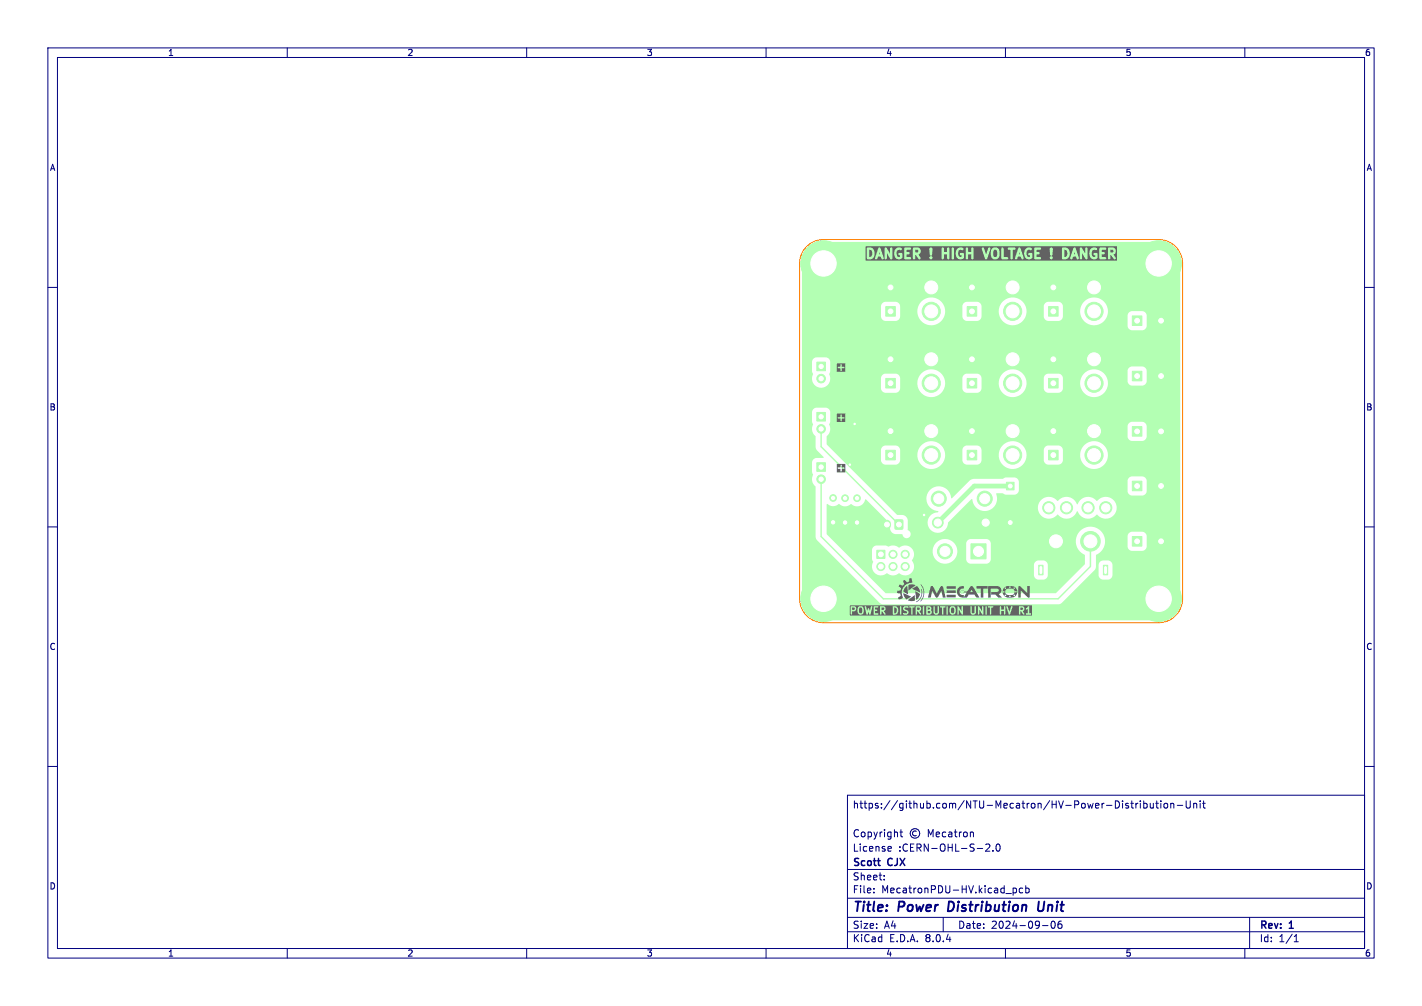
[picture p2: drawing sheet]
<svg xmlns="http://www.w3.org/2000/svg" width="297mm" height="210mm" viewBox="0 0 297 210" stroke-linecap="round" stroke-linejoin="round" font-family="sans-serif">
<g fill="#b3ffb3" stroke="#b3ffb3" stroke-width=".21">
<path d="M185 79h2v2h-2z"/>
<path d="M219 79h2v2h-2z"/>
<path d="M219 94h2v2h-2z"/>
<path d="M209.6 88.1h3.8v3.8h-3.8z"/>
<path d="M192.6 88.1h3.8v3.8h-3.8z"/>
<path d="M209.6 73.1h3.8v3.8h-3.8z"/>
<path d="M226.6 88.1h3.8v3.8h-3.8z"/>
<path d="M236.5 77.5h2v2h-2z"/>
<path d="M226.6 58.1h3.8v3.8h-3.8z"/>
<path d="M219 64h2v2h-2z"/>
<path d="M236.5 112h2v2h-2z"/>
<path d="M192.6 58.1h3.8v3.8h-3.8z"/>
<path d="M209.6 58.1h3.8v3.8h-3.8z"/>
<path d="M236.5 100.4h2v2h-2z"/>
<path d="M187 108.6h1.5v1.8h-1.5z"/>
<path d="M202 64h2v2h-2z"/>
<path d="M202.8 113.5h3.1v3.2h-3.1z"/>
<path d="M236.5 89.1h2v2h-2z"/>
<path d="M202 79h2v2h-2z"/>
<path d="M185 94h2v2h-2z"/>
<path d="M217 118h.9v2h-.9z"/>
<path d="M230.5 118h.9v2h-.9z"/>
<path d="M218.8 111.3l.5-.3h2.3a1.03 1.03 0 0 1 1 1v2a1.03 1.03 0 0 1-1 1.1h-2.1a1.03 1.03 0 0 1-1-1.1v-2.2z"/>
<path d="M226.6 73.1h3.8v3.8h-3.8z"/>
<path d="M170.6 75.6h1.8v1.8h-1.8z"/>
<path d="M210.2 100.7h1.6v1.6h-1.6z"/>
<path d="M236.5 66h2v2h-2z"/>
<path d="M183.1 114.9h1.7v1.7h-1.7z"/>
<path d="M170.6 86.1h1.8v1.8h-1.8z"/>
<path d="M170.6 96.6h1.8v1.8h-1.8z"/>
<path d="M202 94h2v2h-2z"/>
<path d="M185 64h2v2h-2z"/>
<path d="M192.6 73.1h3.8v3.8h-3.8z"/>
<circle cx="186" cy="75" r="1"/>
<circle cx="220" cy="75" r="1"/>
<circle cx="172" cy="55" r="2.85"/>
<circle cx="172" cy="55" r="4.7"/>
<circle cx="220" cy="90" r="1"/>
<circle cx="211.5" cy="95" r="1.9"/>
<circle cx="194.5" cy="95" r="1.9"/>
<circle cx="211.5" cy="80" r="1.9"/>
<circle cx="174" cy="104" r=".7"/>
<circle cx="174" cy="109" r=".7"/>
<circle cx="228.5" cy="95" r="1.9"/>
<circle cx="242" cy="55" r="2.85"/>
<circle cx="242" cy="55" r="4.7"/>
<circle cx="242.5" cy="78.5" r="1"/>
<circle cx="228.5" cy="65" r="1.9"/>
<circle cx="220" cy="60" r="1"/>
<circle cx="242.5" cy="113" r="1"/>
<circle cx="194.5" cy="65" r="1.9"/>
<circle cx="211.5" cy="65" r="1.9"/>
<circle cx="242.5" cy="101.4" r="1"/>
<circle cx="179" cy="104" r=".7"/>
<circle cx="179" cy="109.1" r=".7"/>
<circle cx="203" cy="60" r="1"/>
<circle cx="176.5" cy="104" r=".7"/>
<circle cx="176.5" cy="109.1" r=".7"/>
<circle cx="205.7" cy="104.1" r="1.57"/>
<circle cx="196.1" cy="104.1" r="1.57"/>
<circle cx="197.4" cy="115.1" r="1.57"/>
<circle cx="195.9" cy="109.1" r="1.13"/>
<circle cx="205.9" cy="109.1" r="1.13"/>
<circle cx="242.5" cy="90" r="1"/>
<circle cx="203" cy="75" r="1"/>
<circle cx="172" cy="125" r="2.85"/>
<circle cx="172" cy="125" r="4.7"/>
<circle cx="186" cy="90" r="1"/>
<circle cx="227.8" cy="113" r="2.05"/>
<circle cx="228.5" cy="80" r="1.9"/>
<circle cx="171.5" cy="79" r=".9"/>
<circle cx="211" cy="109.1" r=".8"/>
<circle cx="231" cy="106" r="1.28"/>
<circle cx="227.3" cy="106" r="1.28"/>
<circle cx="222.8" cy="106" r="1.28"/>
<circle cx="219.1" cy="106" r="1.27"/>
<circle cx="242.5" cy="66.9" r="1"/>
<circle cx="184" cy="118.3" r=".85"/>
<circle cx="186.5" cy="115.7" r=".85"/>
<circle cx="186.5" cy="118.3" r=".85"/>
<circle cx="189.1" cy="115.7" r=".85"/>
<circle cx="189.1" cy="118.3" r=".85"/>
<circle cx="242" cy="125" r="2.85"/>
<circle cx="242" cy="125" r="4.7"/>
<circle cx="171.5" cy="89.5" r=".9"/>
<circle cx="171.5" cy="100" r=".9"/>
<circle cx="203" cy="90" r="1"/>
<circle cx="186" cy="60" r="1"/>
<circle cx="194.5" cy="80" r="1.9"/>
<circle cx="178.5" cy="88.5" r=".3"/>
<circle cx="177.5" cy="97" r=".3"/>
<circle cx="193" cy="107.5" r=".3"/>
</g>
<path d="M185.3 109.4v.3" fill="none" stroke="#b3ffb3" stroke-width="1.7"/>
<path d="M171.5 89.5v3.8l16.3 16.2M171.5 100v12l13 13h36.5l6.8-6.8v-5.2" fill="none" stroke="#b3ffb3" stroke-width=".3"/>
<path d="M211 101.5h-7.5l-7.6 7.6" fill="none" stroke="#b3ffb3" stroke-width="1"/>
<path d="M168.8 51.8a4.5 4.5 0 0 1 3.3-1.3h69.9a4.5 4.5 0 0 1 4.5 4.5v10.9h-7a.99 .99 0 0 0-.9-1l-7.2 .1a2.9 2.9 0 0 0-2.4-2.9 2.9 2.9 0 0 0-3.2 1.8h-3.8v-.1a1 1 0 0 0-.9-.8h-2.4a1 1 0 0 0-.7 .9v1.1h-3.6a2.9 2.9 0 0 0-2.4-2.9 2.9 2.9 0 0 0-3.2 1.8h-3.8v-.1a1 1 0 0 0-.9-.8h-2.4a1 1 0 0 0-.7 .9v1.1h-3.6a2.9 2.9 0 0 0-2.4-2.9 2.9 2.9 0 0 0-3.2 1.8h-3.8v-.1a1 1 0 0 0-.9-.8h-2.4a1 1 0 0 0-.7 .9v2.3l.3 .5 .5 .3h2.3a1.01 1.01 0 0 0 .9-.9v-2.2h3.8a2.9 2.9 0 0 0 2.2 4 2.9 2.9 0 0 0 3.4-2.9h3.6v1.1a.99 .99 0 0 0 .9 .9h2.3a1 1 0 0 0 .8-.9v-2.2h3.8a2.9 2.9 0 0 0 2.2 4 2.9 2.9 0 0 0 3.4-2.9h3.6v1.1a.99 .99 0 0 0 .9 .9h2.3a1 1 0 0 0 .8-.9v-2.2h3.8a2.9 2.9 0 0 0 2.2 4 2.9 2.9 0 0 0 3.4-2.9h4.8l-.4 .2-.3 .6v2.2a.99 .99 0 0 0 .9 1l2.3-.1a1 1 0 0 0 .8-.9v-2.1h7v11.5h-7a.99 .99 0 0 0-.9-.9h-2.4a1 1 0 0 0-.7 .9v2.2l.1 .4h-4.2v-.3a2.9 2.9 0 0 0-2.5-2.6 2.9 2.9 0 0 0-3.1 1.8h-3.8v-.1a1 1 0 0 0-.9-.8h-2.4a1 1 0 0 0-.7 .9v1.1h-3.6a2.9 2.9 0 0 0-2.4-2.9 2.9 2.9 0 0 0-3.2 1.8h-3.8v-.1a1 1 0 0 0-.9-.8h-2.4a1 1 0 0 0-.7 .9v1.1h-3.6a2.9 2.9 0 0 0-2.4-2.9 2.9 2.9 0 0 0-3.2 1.8h-3.8v-.1a1 1 0 0 0-.9-.8h-2.4a1 1 0 0 0-.7 1h-10.6v-.2a1.05 1.05 0 0 1 0-1.3v-2.1a1 1 0 0 0-.9-.8h-2.2a1 1 0 0 0-.7 .9v2.1a.94 .94 0 0 1 0 1.2 1.91 1.91 0 0 0 1.8 2.1 1.91 1.91 0 0 0 2-1.9h10.6v2.1a.99 .99 0 0 0 .9 .9h2.3a1 1 0 0 0 .8-.9v-2.2h3.8a2.9 2.9 0 0 0 2.2 4 2.9 2.9 0 0 0 3.4-2.9h3.6v1.1a.99 .99 0 0 0 .9 .9h2.3a1 1 0 0 0 .8-.9v-2.2h3.8a2.9 2.9 0 0 0 2.2 4 2.9 2.9 0 0 0 3.4-2.9h3.6v1.1a.99 .99 0 0 0 .9 .9h2.3a1 1 0 0 0 .8-.9v-2.2h3.8a2.9 2.9 0 0 0 2.2 4 2.9 2.9 0 0 0 3.4-2.9h4.2l.7 .5h2.3a.99 .99 0 0 0 .9-.9v-2.2h7v11.6h-7a.99 .99 0 0 0-.9-1l-2.3 .1a1.01 1.01 0 0 0-.8 .9v2.2l.3 .6 .5 .2 2.3 .1a1.01 1.01 0 0 0 .9-1v-2.1h7v6h-15.1a2.9 2.9 0 0 0-2.4-2.9 2.9 2.9 0 0 0-3.2 1.8h-3.8v-.1a1 1 0 0 0-.9-.8h-2.4a1 1 0 0 0-.7 .9v1.1h-3.6a2.9 2.9 0 0 0-2.4-2.9 2.9 2.9 0 0 0-3.2 1.8h-3.8v-.1a1 1 0 0 0-.9-.8h-2.4a1 1 0 0 0-.7 .9v1.1h-3.6a2.9 2.9 0 0 0-2.4-2.9 2.9 2.9 0 0 0-3.2 1.8h-3.8v-.1a1 1 0 0 0-.9-.8h-2.4a1 1 0 0 0-.7 .9v2.3l.3 .5 .5 .3h2.3a1.01 1.01 0 0 0 .9-.9v-2.2h3.8a2.9 2.9 0 0 0 2.2 4 2.9 2.9 0 0 0 3.4-2.9h3.6v1.1a.99 .99 0 0 0 .9 .9h2.3a1 1 0 0 0 .8-.9v-2.2h3.8a2.9 2.9 0 0 0 2.2 4 2.9 2.9 0 0 0 3.4-2.9h3.6v1.1a.99 .99 0 0 0 .9 .9h2.3a1 1 0 0 0 .8-.9v-2.2h3.8a2.9 2.9 0 0 0 2.2 4 2.9 2.9 0 0 0 3.4-2.9h15.1v5.4h-7v-.1a1 1 0 0 0-.9-.9l-2.4 .1a1.02 1.02 0 0 0-.7 1.1h-22.7v-.1a1 1 0 0 0-.9-.8h-1.9l-.6 .3-6.5 .1-4.1 3.9h-.1a2.6 2.6 0 0 0-2.7-2.5 2.6 2.6 0 0 0-2.5 2.7 2.6 2.6 0 0 0 2.5 2.6 .37 .37 0 0 1-.6 .2 2.14 2.14 0 0 0-1.6 2.4 2.14 2.14 0 0 0 2.3 1.8 2.14 2.14 0 0 0 1.9-2.1l5-4.9a2.65 2.65 0 0 0 3.3 2.4 2.65 2.65 0 0 0 1.8-3.6h1.3l.7 .3h1.9a1 1 0 0 0 .8-1v-1.7h22.7v2l.3 .6 .5 .2 2.3 .1a1 1 0 0 0 .9-1v-2.1h7v5.6h-13.3a2.34 2.34 0 0 0-1.6-2.2 2.34 2.34 0 0 0-2.5 .8 2.42 2.42 0 0 0-4.1 .7 2.42 2.42 0 0 0-4.1-.7 2.31 2.31 0 0 0-3.4-.2 2.31 2.31 0 0 0 .1 3.4 2.31 2.31 0 0 0 3.3-.4 2.4 2.4 0 0 0 4.1-.7 2.42 2.42 0 0 0 4.1 .7 2.29 2.29 0 0 0 2.6 .8 2.29 2.29 0 0 0 1.5-2.2h13.3v5.9h-7v-.1a1 1 0 0 0-.9-.8h-2.4a.98 .98 0 0 0-.7 .9v1.1h-4.7a3.1 3.1 0 0 0-3.3-3 3.1 3.1 0 0 0-2.8 3.5h-17.8v-.2a1 1 0 0 0-.9-.8l-3.5 .1a1 1 0 0 0-.7 .9v1.6h-1.8a2.58 2.58 0 0 0-2.9-2.6 2.58 2.58 0 0 0-2.2 3.2h-4v-.2a1.96 1.96 0 0 0-3.2-1.2 2.17 2.17 0 0 0-2.2-.2l-.5-.2h-1.9l-.7 .3-.3 .6 .1 2.1a.61 .61 0 0 1 0 .9 1.93 1.93 0 0 0 .9 2.1 1.93 1.93 0 0 0 2.2-.2 2.06 2.06 0 0 0 2.6 0 1.91 1.91 0 0 0 2.5-.2 1.91 1.91 0 0 0 .1-2.6l.3-.7 .1-.5h4a2.58 2.58 0 0 0 2.8 2 2.58 2.58 0 0 0 2.3-2.6h1.8v1.6a.99 .99 0 0 0 .9 1h3.4a1 1 0 0 0 .8-1v-3.2h17.8a3.4 3.4 0 0 0 1.9 2.4v1.8l-.2 .2h-7.5l-.1-.1a1 1 0 0 0-.9-.8h-1.2a1 1 0 0 0-.7 .9v2.2l.1 .5 .7 .4h1.1a1.01 1.01 0 0 0 1-.9v-2.2h7.5l-5.9 5.9h-35.5l-12.3-12.3v-6.2l.1-.1a2.01 2.01 0 0 0 2.5 0 1.97 1.97 0 0 0 2.5 0 1.76 1.76 0 0 0 3-1l5.1 5v1.1a1.24 1.24 0 0 0 1.2 1.2h1.3a.89 .89 0 0 0 1.4 .7 .89 .89 0 0 0-.2-1.6v-1.9a1.24 1.24 0 0 0-1.2-1.2h-1.1l-14.6-14.7v-1.7a2.1 2.1 0 0 0 .5-2.6l.2-.5v-2.1a1 1 0 0 0-.9-.8h-2.2a1 1 0 0 0-.7 .9v2.1a.94 .94 0 0 1 0 1.2 2.16 2.16 0 0 0 .8 1.8v2.6l1.6 1.8-.1 .1h-1.5a1 1 0 0 0-.8 .9v2.1a.94 .94 0 0 1 0 1.2 2.16 2.16 0 0 0 .8 1.8v10.5l.1 .5 13.3 13.3 .4 .2h37.1l.5-.2 6.8-6.9 .3-.7v-2.4a3.4 3.4 0 0 0 1.9-2.9h4.7v1.1a.99 .99 0 0 0 .9 .9h2.3a1 1 0 0 0 .8-.9v-2.2h7v6h-14.1a.99 .99 0 0 0-1-.9h-1.2a1 1 0 0 0-.7 .9v2.2l.1 .5 .7 .4h1.1a1.01 1.01 0 0 0 1-.9v-2.2h14.1v7.1a4.5 4.5 0 0 1-4.5 4.5h-70a4.5 4.5 0 0 1-4.5-4.5v-70a4.5 4.5 0 0 1 1.3-3.2z" fill="#b3ffb3"/>
<g fill="#fff" stroke="#fff" stroke-width=".21">
<circle cx="178.5" cy="88.5" r=".15"/>
<circle cx="177.5" cy="97" r=".15"/>
<circle cx="193" cy="107.5" r=".15"/>
<circle cx="186" cy="80" r=".5"/>
<circle cx="186" cy="75" r=".5"/>
<circle cx="220" cy="80" r=".5"/>
<circle cx="220" cy="75" r=".5"/>
<circle cx="172" cy="55" r="2.65"/>
<circle cx="220" cy="95" r=".5"/>
<circle cx="220" cy="90" r=".5"/>
<circle cx="211.5" cy="90" r="1.35"/>
<circle cx="211.5" cy="95" r="1.35"/>
<circle cx="194.5" cy="90" r="1.35"/>
<circle cx="194.5" cy="95" r="1.35"/>
<circle cx="211.5" cy="75" r="1.35"/>
<circle cx="211.5" cy="80" r="1.35"/>
<circle cx="174" cy="104" r=".35"/>
<circle cx="174" cy="109" r=".35"/>
<circle cx="228.5" cy="90" r="1.35"/>
<circle cx="228.5" cy="95" r="1.35"/>
<circle cx="242" cy="55" r="2.65"/>
<circle cx="237.5" cy="78.5" r=".5"/>
<circle cx="242.5" cy="78.5" r=".5"/>
<circle cx="228.5" cy="60" r="1.35"/>
<circle cx="228.5" cy="65" r="1.35"/>
<circle cx="220" cy="65" r=".5"/>
<circle cx="220" cy="60" r=".5"/>
<circle cx="237.5" cy="113" r=".5"/>
<circle cx="242.5" cy="113" r=".5"/>
<circle cx="194.5" cy="60" r="1.35"/>
<circle cx="194.5" cy="65" r="1.35"/>
<circle cx="211.5" cy="60" r="1.35"/>
<circle cx="211.5" cy="65" r="1.35"/>
<circle cx="237.5" cy="101.5" r=".5"/>
<circle cx="242.5" cy="101.5" r=".5"/>
<circle cx="179" cy="104" r=".35"/>
<circle cx="179" cy="109.1" r=".35"/>
<circle cx="189.4" cy="111.5" r=".6"/>
<circle cx="187.8" cy="109.5" r=".5"/>
<circle cx="185.3" cy="109.5" r=".5"/>
<circle cx="203" cy="65" r=".5"/>
<circle cx="203" cy="60" r=".5"/>
<circle cx="176.5" cy="104" r=".35"/>
<circle cx="176.5" cy="109.1" r=".35"/>
<circle cx="205.7" cy="104.1" r="1.05"/>
<circle cx="196.1" cy="104.1" r="1.05"/>
<circle cx="204.4" cy="115.1" r="1.05"/>
<circle cx="197.4" cy="115.1" r="1.05"/>
<circle cx="195.9" cy="109.1" r=".75"/>
<circle cx="205.9" cy="109.1" r=".75"/>
<circle cx="237.5" cy="90" r=".5"/>
<circle cx="242.5" cy="90" r=".5"/>
<circle cx="203" cy="80" r=".5"/>
<circle cx="203" cy="75" r=".5"/>
<circle cx="172" cy="125" r="2.65"/>
<circle cx="186" cy="95" r=".5"/>
<circle cx="186" cy="90" r=".5"/>
<circle cx="220.6" cy="113" r="1.35"/>
<circle cx="227.8" cy="113" r="1.35"/>
<circle cx="228.5" cy="75" r="1.35"/>
<circle cx="228.5" cy="80" r="1.35"/>
<circle cx="171.5" cy="76.5" r=".45"/>
<circle cx="171.5" cy="79" r=".45"/>
<circle cx="211" cy="101.5" r=".4"/>
<circle cx="211" cy="109.1" r=".4"/>
<circle cx="231" cy="106" r=".87"/>
<circle cx="227.3" cy="106" r=".87"/>
<circle cx="222.8" cy="106" r=".87"/>
<circle cx="219.1" cy="106" r=".87"/>
<circle cx="237.5" cy="66.9" r=".5"/>
<circle cx="242.5" cy="66.9" r=".5"/>
<circle cx="184" cy="115.7" r=".5"/>
<circle cx="184" cy="118.3" r=".5"/>
<circle cx="186.5" cy="115.7" r=".5"/>
<circle cx="186.5" cy="118.3" r=".5"/>
<circle cx="189.1" cy="115.7" r=".5"/>
<circle cx="189.1" cy="118.3" r=".5"/>
<circle cx="242" cy="125" r="2.65"/>
<circle cx="171.5" cy="87" r=".45"/>
<circle cx="171.5" cy="89.5" r=".45"/>
<circle cx="171.5" cy="97.5" r=".45"/>
<circle cx="171.5" cy="100" r=".45"/>
<circle cx="203" cy="95" r=".5"/>
<circle cx="203" cy="90" r=".5"/>
<circle cx="186" cy="65" r=".5"/>
<circle cx="186" cy="60" r=".5"/>
<circle cx="194.5" cy="75" r="1.35"/>
<circle cx="194.5" cy="80" r="1.35"/>
</g>
<path d="M217.4 118.5v1M230.9 118.5v1" fill="none" stroke="#fff" stroke-width=".6"/>
<g fill="#626262">
<path d="M222.3 52.1a.76 .76 0 0 1 .7 .8 .76 .76 0 0 1-.7 .7z"/>
<path d="M207.5 52.3l.2-.2 .4 .1a1.07 1.07 0 0 1-.1 1.4h-.4a1.31 1.31 0 0 1-.1-1.3z"/>
<path d="M181.5 52.1a.76 .76 0 0 1 .7 .8 .76 .76 0 0 1-.7 .7z"/>
<path d="M231.9 52.1l.6 .1v.4l-.6 .1z"/>
<path d="M191.2 52.1l.5 .1v.4l-.5 .1z"/>
<path d="M224.4 52.7l.2 .4h-.3z"/>
<path d="M212.9 52.7l.1 .4h-.2z"/>
<path d="M183.7 52.7l.1 .4h-.3z"/>
<path d="M180.8 51.4h52.5v.9h-.2l-.2-.4-.4-.2h-.9l-.2 .2h-.3l-.2-.2h-1.1l-.2 .2v1.1l-1-.2a.26 .26 0 0 0-.2 .3 .26 .26 0 0 0 .4 .2v.3h-.2a.76 .76 0 0 1-.6-.9 .76 .76 0 0 1 1-.5l.1-.3-.3-.2-.9 .2h-.7a.25 .25 0 0 0-.3-.2 .25 .25 0 0 0-.2 .2v1.1l-.7-1.3h-.3l-.2 .1v2.1h-.2l-.6-2.1-.2-.1-.3 .1-.3 1h-.5l-.2-.8-.6-.3h-.7l-.1 .3h-1.9l-.3-.3-.3 .2h-1.9l-.2-.2-1-.1-.2 .3v1.1h-.4l-.2-.2h-.4a.26 .26 0 0 0-.2 .3 .26 .26 0 0 0 .3 .2v.3h-.1a.76 .76 0 0 1-.6-.9 .76 .76 0 0 1 1-.5l.1-.3-.4-.2-.7 .1-.2 .2-.3 1.1 .3 .8h-.4l-.7-2.2-1 .2-.2-.2-1.2-.1a.25 .25 0 0 0-.2 .3 .25 .25 0 0 0 .2 .2h.3v1.8l-1.4-.3v-1.7a.25 .25 0 0 0-.2-.2 .25 .25 0 0 0-.3 .2v.7h-.3l-.2-.6-.4-.3h-.6l-.4 .2h-.3l-.1-.2h-.2l-.6 1.4-.6-1.4-.4 .2h-1.7a.25 .25 0 0 0-.2-.3 .25 .25 0 0 0-.3 .3v.7h-.6v-.7a.25 .25 0 0 0-.3-.2 .25 .25 0 0 0-.2 .2v1.1l-1-.2a.26 .26 0 0 0-.2 .3 .26 .26 0 0 0 .3 .2v.3h-.1a.76 .76 0 0 1-.6-.9 .76 .76 0 0 1 1-.5l.1-.3-.3-.2-.9 .2h-.8a.25 .25 0 0 0-.2-.2 .25 .25 0 0 0-.2 .2h-.5a.25 .25 0 0 0-.3-.2 .25 .25 0 0 0-.2 .2v.7h-.6v-.7a.26 .26 0 0 0-.4-.2 .26 .26 0 0 0-.1 .3h-1.9l-.4-.3-.3 .2v.4h-1.8l-.2-.4-.4-.2h-.8l-.2 .2h-.4l-.2-.2-1-.1-.2 .3-.1 1.1h-.3l-.2-.2h-.5a.26 .26 0 0 0-.2 .3 .26 .26 0 0 0 .4 .2v.3h-.2a.76 .76 0 0 1-.6-.9 .76 .76 0 0 1 1.1-.5l.1-.3-.4-.2-.9 .2h-.7a.25 .25 0 0 0-.3-.2 .25 .25 0 0 0-.2 .2v1.1l-.7-1.3-.4 .1v2.1h-.2l-.8-2.2-.3 .1-.4 1h-.4l-.2-.7-.3-.3-1.1-.1-.1 .2 .1 2.1 .7 .1 .4-.1 .4-.5 .1-.7h.4l-.3 1a.25 .25 0 0 0 .1 .3 .25 .25 0 0 0 .3-.1l.2-.4h.6l.3 .5 .5-.2a.25 .25 0 0 0 .2 .2 .25 .25 0 0 0 .3-.2v-1.1l.7 1.3h.3l.1-2.2h.7l-.2 .4-.1 .8 .2 .6 .2 .3 .5 .1 .6-.1 .2-.2v-.8h.3l.2 1.1h1a.25 .25 0 0 0 .3-.2 .25 .25 0 0 0-.3-.3h-.7v-.5h.5a.25 .25 0 0 0 .2-.3 .25 .25 0 0 0-.2-.2h-.5v-.5h.8l.2-.2h.4v2a.25 .25 0 0 0 .2 .2 .25 .25 0 0 0 .3-.2l.1-.7 .6 .9a.25 .25 0 0 0 .3 0 .25 .25 0 0 0 .1-.3l-.5-.7 .4-.2 .1-.6h1.8l.1 .9 .3 .2 .2-.2 .1-1.2h1.9v1.8l-2-.1a.34 .34 0 0 0-.5-.1 .34 .34 0 0 0 .2 .6 .34 .34 0 0 0 .4-.4h1.9v.1a.25 .25 0 0 0 .2 .2 .25 .25 0 0 0 .3-.2v-.8h.6v.8a.25 .25 0 0 0 .3 .2 .25 .25 0 0 0 .2-.2v-2h.5v2a.25 .25 0 0 0 .2 .2 .25 .25 0 0 0 .3-.2v-2h.7l-.3 .4-.1 .8 .2 .6 .3 .3 .4 .1 .6-.1 .2-.2v-.8h.4v.9a.25 .25 0 0 0 .3 .2 .25 .25 0 0 0 .2-.2v-.8h.6l.1 .8a.25 .25 0 0 0 .2 .2 .25 .25 0 0 0 .2-.2v-2h1.7l.9 2.2 .3-.1 .7-2.1h.3l-.3 .7 .1 1.1 .6 .4h.5l.5-.3 .2-1.2h.3l.1 1.5h1.2l.2-.2h.4a.25 .25 0 0 0 .3 .2 .25 .25 0 0 0 .2-.2v-1.8h.5l.1-.2h.6l-.7 2a.25 .25 0 0 0 .2 .2 .25 .25 0 0 0 .3-.1l.1-.4h.6l.3 .5h.3v-.2h.4l.9 .2 .5-.3v-.8h.4l.1 1.1h1.1a.25 .25 0 0 0 .2-.2 .25 .25 0 0 0-.2-.3h-.7v-.5h.5a.25 .25 0 0 0 .2-.3 .25 .25 0 0 0-.3-.2h-.4v-.5h.7l.2-.2h1.9v1.3l.3 .2 .2-.2 .1-1.2h1.9v1.8h-1.9a.34 .34 0 0 0-.5-.3 .34 .34 0 0 0 0 .6 .34 .34 0 0 0 .5-.2l1.9-.1 .1 .3h.7l.6-.3 .2-1h.5l-.4 1a.25 .25 0 0 0 .2 .3 .25 .25 0 0 0 .3-.1l.1-.4h.6l.3 .5 .5-.2a.25 .25 0 0 0 .2 .2 .25 .25 0 0 0 .3-.2v-1.1l.7 1.3h.4l.1-2.2h.7l-.3 .4-.1 .8 .2 .6 .3 .3 .4 .1 .6-.1 .2-.2 .1-.8h.3l.1 1.1h1.1a.25 .25 0 0 0 .3-.2 .25 .25 0 0 0-.3-.3h-.7v-.5h.5a.25 .25 0 0 0 .2-.3 .25 .25 0 0 0-.3-.2h-.4v-.5h.8l.2-.2h.3v2a.25 .25 0 0 0 .3 .2 .25 .25 0 0 0 .2-.2l.1-.7 .6 .9a.25 .25 0 0 0 .4 0 .25 .25 0 0 0 0-.3l-.4-.7 .3-.2 .2-.6h.2v2.1h-52.5z"/>
<path d="M198.8 126.9l.5 .1v.7l-.2 .3-.4-.1-.1-.7z"/>
<path d="M193.8 127.5l.4 .1 .1 .3-.5 .1z"/>
<path d="M193.8 126.8l.4 .1v.3h-.4z"/>
<path d="M186.8 126.8a.6 .6 0 0 1 .5 .6 .6 .6 0 0 1-.5 .6z"/>
<path d="M179.6 126.9l.4 .1 .1 .7-.2 .3-.4-.1-.1-.7z"/>
<path d="M213.1 126.8l.5 .1v.3l-.5 .1z"/>
<path d="M191.5 126.8l.5 .1 .1 .3-.6 .1z"/>
<path d="M184.1 126.8l.5 .1v.3l-.5 .1z"/>
<path d="M178 126.8l.4 .1 .1 .3-.5 .1z"/>
<path d="M177.5 126.4h38.1v1.7l-.6-.1v-1.4l-.2-.1-.5 .5h-.3l-.4-.5h-.7l-.1 .2h-1.3l-.2-.2-.5 1.2-.4-1.2-.2 .2-.5-.1v.6h-.6l-.1-.7-1.5 .1-1-.1-.2 .2-.3-.2-.6 .2-.2-.2-.1 1.1-.6-1-.7 .1-.1-.2-.2 .2v1.2l-.1 .1-.4-.1v-1.2l-.1-.2-.2 .2h-1.6l-.2-.1-.1 1-.7-1.1-.1 .1v.6h-.4l-.1-.4-.4-.3-.6 .2-1.2-.2h-.9l-.3 .2-.2-.2-.1 .2v1.2l-.2 .1-.3-.1v-1.2l-.2-.2-.1 .1v1.1h-.4l-.2-.3 .1-.5-.4-.4h-.5l-.1 .2-.6-.2-.2 .5h-.3l-.4-.5-.8 .1-1.2-.1v.3h.3v.9h-.5l-.3-.3-.6-.2 .2-.4h.6v-.1l-.3-.2-.6 .2-.8-.1v.7h-.4l-.2-.5-.4-.3-.5 .1v.4h-1.5l-.4-.5-1.1 .1-.9-.1-.4 .2-.2-.2-.3 1.1-.3-.6-.3 .6-.3-1.1-.2 .2 .1 .5h-.3l-.1-.4-.4-.3-.5 .1-.2 .4h-.4l-.4-.5h-.6l-.1 .2v1.6l.3-.1v-.6l.6-.1 .2-.5h.4v1l.4 .3h.4l.3-.3 .1-.8h.3l.3 1.1 .2-.1 .2-.5 .1 .5 .2 .1 .5-1.6h.3v1.6h.9v-.2l-.6-.1v-.5l.5-.1-.2-.2h-.3v-.4h.6l.1-.2h.3v1.6l.1 .1 .2-.1v-.6l.6 .7h.2l-.3-.7 .3-.2 .1-.4h1.5v1.2l.1 .1 .7-.1 .2-.3 .1-.6h.4v.9l.1 .1 .2-.1v-1.5h.5l-.2 .3 .1 .3 .8 .5-.2 .2h-.6v.2l.7 .1 .3-.2 .1-.4h.5v.5l.2 .1 .1-.1v-1.4h.4v-.2h.2v1.6l.2 .1 .1-.1v-.6l.6 .7h.3l-.4-.7 .3-.2 .1-.4h.3v1.2l.3 .1v-1.6h.5v1.5l.1 .1 .8-.1 .2-.5h.4l.2 .5 .5 .1 .4-.4v-1.2l.6 .1v1.4l.2 .1 .1-.1v-1.4h.4l.1-.2h.2v1.6l.1 .1 .2-.1v-1.5h.5l-.2 .4v.6l.1 .3 .4 .3h.4l.3-.3 .1-.8h.4v1.1l.3-.1v-1l.5 1.1h.2l.1-1.6h1.6v1.2l.4 .4 .5-.1 .2-.2v-1.3h.4l.1 1.6 .2-.1v-1l.6 1.1h.2l.1-1.6h.4v1.5l.2 .1 .1-.1v-1.5h.2l.4 .1v1.4l.2 .1 .1-.1v-1.4h.4l.1-.2h1.3l.1 1.7 .2-.1v-.7h.6v.7l.2 .1 .1-1.6h.2l.5 1.5 .1 .1 .7-1.6h1.3l.1 1.6 .2-.1v-.6l.6 .7h.2l-.3-.7 .3-.2 .1-.4h.3v.2l.4-.1v.9l-.4 .1v.2h1l.3-.2v.4h-38.1z"/>
<path d="M174.8 86.3h1.8v.9l-.8-.1-.1-.6-.2 .1v.5l-.5 .1 .1 .2h.4l.1 .5 .2-.1v-.4l.8-.2v.9h-1.8z"/>
<path d="M174.8 96.8h1.8v.9l-.8-.1-.1-.6-.2 .1v.5l-.5 .1 .1 .2h.4l.1 .5 .2-.1v-.4l.8-.2v.9h-1.8z"/>
<path d="M174.8 75.8h1.8v.9l-.8-.1-.1-.6-.2 .1v.5l-.5 .1 .1 .2h.4l.1 .5 .2-.1v-.4l.8-.2v.9h-1.8z"/>
<path d="M197.7 122.4h1.9v.5h-1.9z"/>
<path d="M197.7 123.3l1.9-.1v.6h-1.9z"/>
<path d="M197.7 124.2h1.9v.5h-1.9z"/>
<path d="M203.9 122.3h2.4v.6h-.9v1.9h-.6v-1.9h-.9z"/>
<path d="M189.7 122.1l.8-.1 .7 .2-1.5 1.1z"/>
<path d="M190.5 122.9l1-.6 .5 .7 .2 .7z"/>
<path d="M189.6 125.3l1.5-1.1v1.2l-.8 .1z"/>
<path d="M188.7 123.8l1.6 .8-.5 .3a.37 .37 0 0 1-.3 .2 .37 .37 0 0 1-.4-.2l-.3-.5z"/>
<path d="M191.2 123.4l.5 .3a.51 .51 0 0 1 .5 .3 .51 .51 0 0 1-.3 .6l-.5 .6z"/>
<path d="M192.4 122.9a.57 .57 0 0 1 .2 .9 1.78 1.78 0 0 1-1.3 1.9 2.32 2.32 0 0 0 1.1-2.8z"/>
<path d="M189.3 122.4l.2-.1 .2 1.8-.5-.3a.53 .53 0 0 1-.5-.4 .53 .53 0 0 1 .2-.6z"/>
<path d="M192.3 122a2.37 2.37 0 0 1-.1 3.5 2.74 2.74 0 0 0 .1-3.5z"/>
<path d="M206.4 122.3l2.1 .1a.88 .88 0 0 1 .7 .7 .88 .88 0 0 1-.6 .9l.7 .8a1.09 1.09 0 0 1-1.4-.7h-.9v-.5h.6a.74 .74 0 0 0 1-.4 .82 .82 0 0 0-1-.3h-.7v1.9h-.5z"/>
<path d="M212.8 122.4h.3l1.4 1.4v-1.5h.6v2.4a.48 .48 0 0 1-.8-.3l-1.1-1.1v1.5h-.5z"/>
<path d="M194.4 122.4a.46 .46 0 0 1 .7 .5l.6 1 .6-1.1a.39 .39 0 0 1 .4-.5 .39 .39 0 0 1 .3 .5l.5 1.9-.6 .1-.3-1.4-.4 .8a.47 .47 0 0 1-.3 .5 .47 .47 0 0 1-.5-.1l-.7-1.3-.3 1.4h-.6z"/>
<path d="M188.6 121.3a.46 .46 0 0 1 .5-.1 .46 .46 0 0 1 .3 .4l.5-.2v-.3a.3 .3 0 0 1 .1-.4 .3 .3 0 0 1 .4 .1l.1 .9a2.21 2.21 0 0 0-1.9 3.2l-.3 .1a.37 .37 0 0 1-.4 .2 .37 .37 0 0 1-.3-.3v-.2a.54 .54 0 0 0 .4-.8l-.6-.1v-.4l.3-.1a.42 .42 0 0 0 .5-.5l-.5-.4 .1-.2a.44 .44 0 0 1 .7 0 .56 .56 0 0 0 .1-.9z"/>
<path d="M200.2 122.7l.3-.3 .8-.1v.6a.71 .71 0 0 0-.9 .6 .71 .71 0 0 0 .9 .7v.5l.6-1h-.5a.41 .41 0 0 1-.6 .2 .41 .41 0 0 1-.1-.6 .41 .41 0 0 1 .7 .1h.7l.2-.4a.6 .6 0 0 1 .8-.6l.8 1.2h-.7l-.3-.4-.2 .3h-1.3a.37 .37 0 0 0-.5-.3 .37 .37 0 0 0-.1 .6 .37 .37 0 0 0 .6-.2l1.3-.1-.1 .3 .1-.2h1.2l.1 .2h-1.5v.1v-.1h1.5l.6 .9h-.3a.39 .39 0 0 1-.6-.3l-.2-.3h-1.1v-.1l-.4 .7a1.9 1.9 0 0 1-1.8-.3 1.25 1.25 0 0 1 0-1.7z"/>
<path d="M209.7 122.8l.6-.4h.9h.6l.4 .4-1.1-.2a.17 .17 0 0 0-.2-.2 .17 .17 0 0 0-.1 .2 .17 .17 0 0 0 .1 .2l.2-.2h.7l-.1 .2h-1.5a.17 .17 0 0 0-.2-.2 .17 .17 0 0 0-.2 .2 .17 .17 0 0 0 .2 .2l.2-.2h1.5l.1 .2 .4-.2 .3 .7-.3-.1-.3 .1-.4-.6h-.8l-.6 .2-.1 .4h-.2a.17 .17 0 0 0-.2-.1 .17 .17 0 0 0-.1 .2 .17 .17 0 0 0 .2 .1l.3-.2a.81 .81 0 0 0 1.1 .7 .83 .83 0 0 0 .9-.7 .17 .17 0 0 0 .2 .2 .17 .17 0 0 0 .1-.2h.2l-.1 .5-.2 .3h-.2a.17 .17 0 0 0-.3-.1 .17 .17 0 0 0 0 .2 .17 .17 0 0 0 .3-.1h.2l-.2 .2-1.8-.2a.17 .17 0 0 0-.2-.2 .18 .18 0 0 0-.2 .3 .17 .17 0 0 0 .3 0l.8-.1v.4l.2-.2h.9a1.62 1.62 0 0 1-2.6-.9z"/>
</g>
<g fill="none" stroke="#000080" stroke-width=".21">
<path d="M10 10h277v190h-277zM12 12h273v186h-273zM60 10v2M110 10v2M160 10v2M210 10v2M260 10v2M10 60h2M285 60h2M10 110h2M285 110h2M10 160h2"/>
<path d="M285 160h2M177 166h108v32h-108zM185.7 176.7l.4 .1 .1 .3-.7 .1M186.1 177.6l-.4 .1M188 173.7h.5M188.2 173.2v1.3l.3 .2M191.4 173.6a.52 .52 0 0 0-.8 .4 .52 .52 0 0 0 .8 .4M193.9 174.7v-1.5l.5 1.1 .5-1.1v1.5M195.5 174.2l.7-.1v-.3l-.5-.1-.2 .2 .1 .7h.6M197.5 173.8l-.4-.1-.3 .3 .2 .6h.5M198.2 173.8h.5l.1 .9M198.8 174.1h-.5l-.2 .2 .2 .4 .5-.1"/>
<path d="M199.3 173.7h.6M199.5 173.2v1.3l.4 .2M200.4 173.7v1M200.8 173.7l-.4 .3M201.3 173.8l.2-.1 .5 .1v.6l-.1 .2-.4 .1-.2-.1zM202.7 173.8l.2-.1 .3 .1 .1 .9M202.7 173.7v1M205.9 176.3l.6-.1 .2 .4-.9 1.1h.9M207.4 177.6v.1M208.2 176.3l.2-.1a.8 .8 0 0 1 .5 .7 .8 .8 0 0 1-.5 .8l-.2-.1-.2-.5zM235.1 168l.6 .4-.2 .3-.4-.1M235.7 167.8l-.4-.1-.2 .2"/>
<path d="M236.2 167.7h.5M236.4 167.2v1.3l.3 .2M237.2 167.7v1M237.7 167.7l-.5 .3M238.2 167.2v.1M238.2 167.7v1M238.9 167.8l.4-.1 .3 .3-.1 .6h-.6M238.9 167.2v1.5M240.2 167.7l.1 .9 .4 .1 .2-.1M240.9 167.7v1M241.4 167.7h.6M241.6 167.2v1.3l.4 .2"/>
<path d="M242.5 167.2v.1M242.5 167.7v1M243.2 167.8l.2-.1 .4 .1 .1 .6-.2 .2-.3 .1-.2-.1zM244.5 167.8l.2-.1 .4 .1 .1 .9M244.5 167.7v1M245.9 168.1h1.1M247.7 167.2v1.2l.3 .3 .5-.1 .1-.2v-1.2M249.3 167.8l.2-.1 .4 .1 .1 .9M249.3 167.7v1M250.7 167.2v.1M250.7 167.7v1M251.2 167.7h.5"/>
<path d="M251.4 167.2v1.3l.3 .2M60 198v2M110 198v2M160 198v2M177 194.5h108M177 191.5h108M177 187.5h108M177 181.5h108M182.5 186.3v.1M182.5 185.5v.1M184.7 183.6v.1M184.7 182.8v.1"/>
<path d="M197 191.5v3M210 198v2M211.6 185.4v1.5M211.6 185.5l.4-.1 .3 .3-.1 .6h-.6M213.6 185.5l-.4-.1-.3 .3 .1 .6h.6M214.2 185.5l.5-.1 .3 .3-.2 .6h-.6M214.2 184.9v1.5M217.7 193.2h1.2M219.7 192.4l.2-.1a.8 .8 0 0 1 .5 .7 .8 .8 0 0 1-.5 .8 1 1 0 0 1-.2-1.4zM221.7 192.3l-.5 .1a1.01 1.01 0 0 0 0 1.4l.5-.1 .1-.5-.3-.3h-.3l-.2 .3M260 198v2M261 191.5v6.5"/>
<path d="M270.3 196.6h.9M270.3 195.5l.4-.4v1.5"/>
<circle cx="191.1" cy="174" r="1"/>
</g>
<path d="M198.2 188.2l-.2 2h.4M217 188.2l-.2 1.6 .1 .3a.66 .66 0 0 0 .9-.1" fill="none" stroke="#000080" stroke-width=".4"/>
<path d="M168.5 51.5a5 5 0 0 1 3.5-1.5h70a5 5 0 0 1 5 5v70a5 5 0 0 1-5 5h-70a5 5 0 0 1-5-5v-70a5 5 0 0 1 1.5-3.5z" fill="none" stroke="#ff8000" stroke-width=".21"/>
<g font-size="2.8" fill="#000080">
<text x="178" y="190.9">Title:</text>
<text x="187.7" y="190.9">Power</text>
<text x="198.8" y="190.9">Distribution</text>
<text x="218.4" y="190.9">Unit</text>
</g>
<g font-size="2.1" fill="#000080">
<text x="178" y="169">https://github.com/NTU-Mecatron/HV-Power-Distribution-Unit</text>
<text x="178" y="178">License</text>
<text x="178" y="175">Copyright</text>
<text x="187.7" y="178">:CERN-OHL-S-2.0</text>
<text x="178" y="184">Sheet:</text>
<text x="178" y="181.2">Scott</text>
<text x="185.5" y="181.2">CJX</text>
<text x="178" y="186.7">File:</text>
<text x="184.1" y="186.7">MecatronPDU-HV.kicad_pcb</text>
<text x="178" y="196.9">KiCad</text>
<text x="178" y="194.1">Size:</text>
<text x="184.7" y="194.1">A4</text>
<text x="185.7" y="196.9">E.D.A.</text>
<text x="193.3" y="196.9">8.0.4</text>
<text x="200" y="194.1">Date:</text>
<text x="207" y="194.1">2024-09-06</text>
<text x="263" y="194.3">Rev:</text>
<text x="263" y="196.9">Id:</text>
<text x="267.1" y="196.9">1/1</text>
<text x="269.4" y="194.3">1</text>
</g>
<g font-size="1.8" fill="#000080">
<text x="35" y="11.9">1</text>
<text x="85" y="11.9">2</text>
<text x="135" y="11.9">3</text>
<text x="185" y="11.9">4</text>
<text x="235" y="11.9">5</text>
<text x="285" y="11.9">6</text>
<text x="10.3" y="35.9">A</text>
<text x="285.4" y="35.9">A</text>
<text x="10.3" y="85.9">B</text>
<text x="285.3" y="85.9">B</text>
<text x="10.3" y="135.9">C</text>
<text x="285.3" y="135.9">C</text>
<text x="10.3" y="185.9">D</text>
<text x="285.3" y="185.9">D</text>
<text x="35" y="199.9">1</text>
<text x="85" y="199.9">2</text>
<text x="135" y="199.9">3</text>
<text x="185" y="199.9">4</text>
<text x="235" y="199.9">5</text>
<text x="285" y="199.9">6</text>
</g>
</svg>
